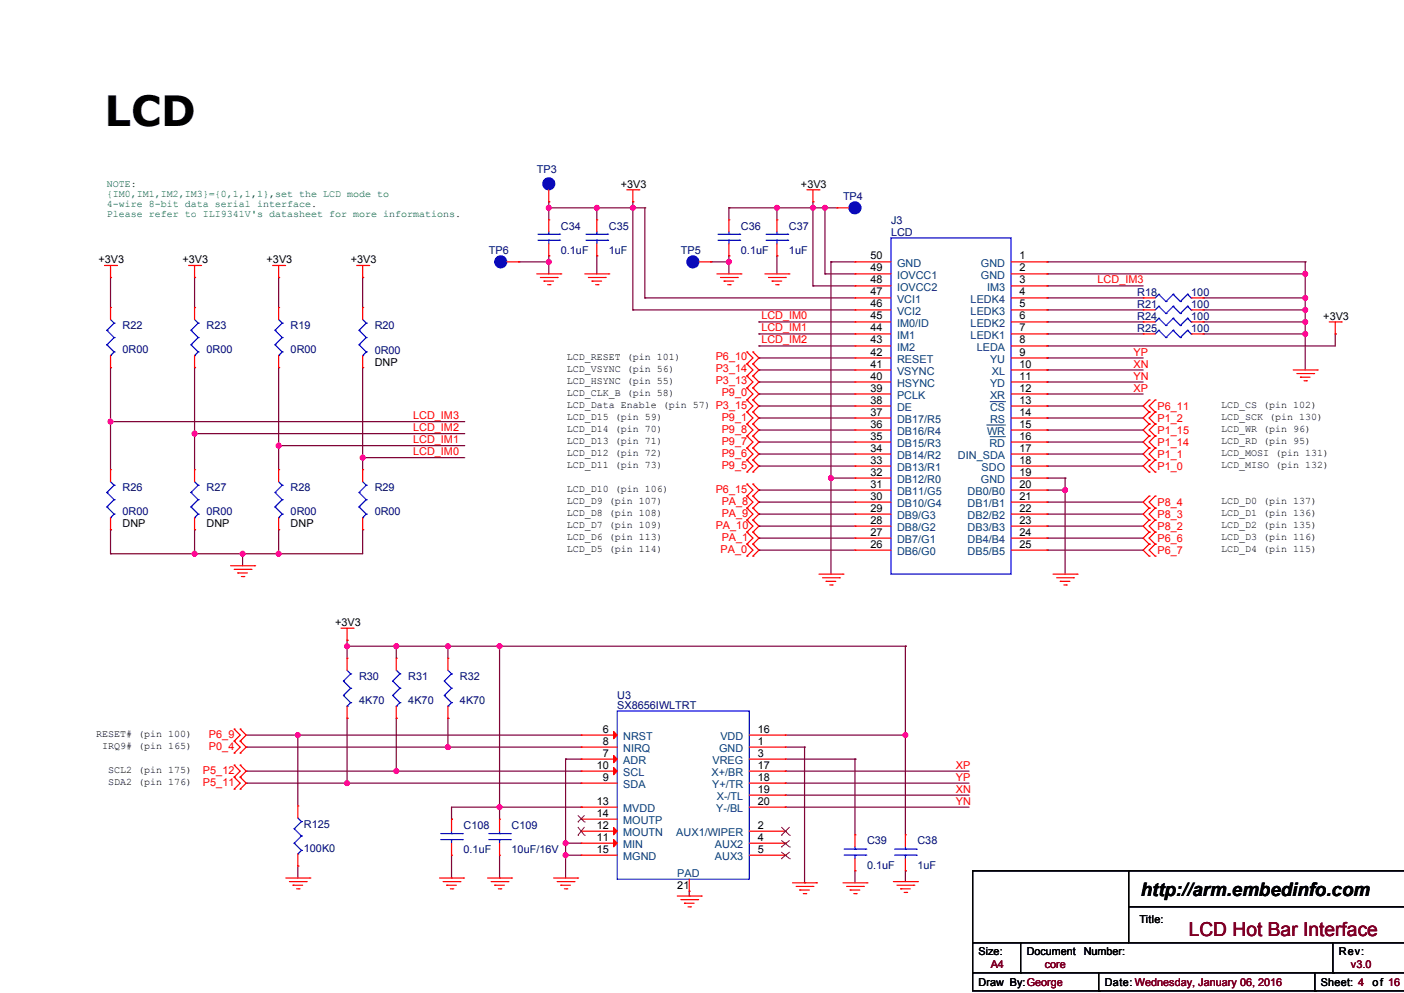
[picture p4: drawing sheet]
<svg xmlns="http://www.w3.org/2000/svg" width="297mm" height="210mm" viewBox="0 0 297 210" stroke-linecap="round" stroke-linejoin="round" font-family="sans-serif">
<g fill="none" stroke="#800040" stroke-width=".25">
<path d="M23.4 58.7h.1M23.4 58.7v6.3M41.2 58.7h.1M41.2 58.7v6.3M58.9 58.7h.1M58.9 58.7v6.3M76.7 58.7h.1M76.7 58.7v6.3M109.7 55.4h.1M109.7 55.4h6.4M116.1 44h.1M116.1 54.1h.1"/>
<path d="M116.1 42.7h.1M116.1 55.4h.1M116.1 44h20.3M116.1 42.7v3.8M116.1 54.1v3.8M126.2 54.1h.1M126.2 44h.1M126.2 44v2.5M126.2 54.1v3.8M133.9 44h.1M133.9 42.7h.1M133.9 42.7v22.8"/>
<path d="M136.4 44h.1M136.4 44v19M150.4 55.4h.1M150.4 55.4h3.8M154.2 44h.1M154.2 54.1h.1M154.2 55.4h.1M154.2 44h22.8M154.2 44v2.5M154.2 54.1v3.8M164.3 44h.1M164.3 54.1h.1"/>
<path d="M164.3 44v2.5M164.3 54.1v3.8M172 44h.1M172 42.7h.1M172 42.7v17.8M174.5 44h.1M174.5 57.9h.1M174.5 57.9h6.4M174.5 44v13.9M175.8 55.4h.1M175.8 55.4h5.1M175.8 55.4v66"/>
<path d="M221.5 55.4h.1M221.5 57.9h.1M221.5 55.4h54.6M221.5 57.9h54.6M276.1 55.4h.1M276.1 57.9h.1M276.1 55.4v22.8M23.4 77.7h.1M23.4 77.7v21.6M41.2 77.7h.1M41.2 77.7v21.6M58.9 77.7h.1"/>
<path d="M58.9 77.7v21.6M76.7 77.7h.1M76.7 77.7v21.6M133.9 65.5h.1M133.9 65.5h47M136.4 63h.1M136.4 63h44.5M160.5 75.7h.1M160.5 78.2h.1M160.5 68.1h.1M160.5 70.6h.1M160.5 73.2h.1"/>
<path d="M160.5 75.7h20.4M160.5 78.2h20.4M160.5 73.2h20.4M160.5 70.6h20.4M160.5 68.1h20.4M172 60.5h.1M172 60.5h8.9M221.5 78.2h.1M221.5 75.7h.1M221.5 73.2h.1M221.5 70.6h.1M221.5 68.1h.1"/>
<path d="M221.5 65.5h.1M221.5 63h.1M221.5 60.5h.1M221.5 75.7h20.3M221.5 78.2h20.3M221.5 70.6h20.3M221.5 68.1h20.3M221.5 65.5h20.3M221.5 63h20.3M221.5 60.5h20.3M254.5 63h.1M254.5 65.5h.1"/>
<path d="M254.5 68.1h.1M254.5 70.6h.1M254.5 70.6h21.6M254.5 68.1h21.6M254.5 65.5h21.6M254.5 63h21.6M276.1 63h.1M276.1 65.5h.1M276.1 68.1h.1M276.1 70.6h.1M282.5 70.6h.1M282.5 70.6v2.6h-61"/>
<path d="M23.4 89.2h.1M23.4 89.2h74.9M41.2 91.7h.1M41.2 91.7h57.1M58.9 94.2h.1M58.9 94.2h39.4M76.7 96.8h.1M76.7 96.8h21.6M160.5 80.8h.1M160.5 85.9h.1M160.5 93.5h.1M160.5 96h.1"/>
<path d="M160.5 98.6h.1M160.5 83.3h.1M160.5 88.4h.1M160.5 90.9h.1M160.5 80.8h20.4M160.5 85.9h20.4M160.5 93.5h20.4M160.5 96h20.4M160.5 98.6h20.4M160.5 83.3h20.4M160.5 90.9h20.4M160.5 88.4h20.4"/>
<path d="M221.5 83.3h.1M221.5 80.8h.1M221.5 93.5h.1M221.5 90.9h.1M221.5 85.9h.1M221.5 96h.1M221.5 88.4h.1M221.5 98.6h.1M221.5 80.8h20.3M221.5 85.9h20.3M221.5 93.5h20.3M221.5 96h20.3"/>
<path d="M221.5 98.6h20.3M221.5 83.3h20.3M221.5 90.9h20.3M221.5 88.4h20.3M23.4 112h.1M23.4 117.1h.1M23.4 112v5.1M41.2 112h.1M41.2 117.1h.1M41.2 112v5.1M51.3 117.1h.1M51.3 117.1v2.5"/>
<path d="M58.9 112h.1M58.9 117.1h.1M58.9 112v5.1M76.7 112h.1M76.7 112v5.1h-53.3M160.5 103.6h.1M160.5 106.2h.1M160.5 108.7h.1M160.5 111.3h.1M160.5 113.8h.1M160.5 116.3h.1M160.5 103.6h20.4"/>
<path d="M160.5 106.2h20.4M160.5 108.7h20.4M160.5 111.3h20.4M160.5 113.8h20.4M160.5 116.3h20.4M175.8 101.1h.1M175.8 101.1h5.1M221.5 116.3h.1M221.5 113.8h.1M221.5 111.3h.1M221.5 108.7h.1M221.5 106.2h.1"/>
<path d="M221.5 101.1h.1M221.5 103.6h.1M221.5 103.6h3.8M221.5 106.2h20.3M221.5 108.7h20.3M221.5 111.3h20.3M221.5 113.8h20.3M221.5 116.3h20.3M221.5 101.1h3.8M225.3 101.1h.1M225.3 103.6h.1M225.3 101.1v20.3"/>
<path d="M73.4 136.7h.1M73.4 135.4h.1M73.4 135.4v3.8M73.4 136.7h118.1M83.8 136.7h.1M83.8 136.7v2.5M94.8 136.7h.1M94.8 136.7v2.5M105.7 136.7h.1M105.7 136.7v36.5M191.5 136.7h.1M191.5 136.7v39.8"/>
<path d="M52.1 158h.1M52.1 155.5h70.8M52.1 158h70.8M63 155.5h.1M63 155.5v14.9M73.4 151.9h.1M73.4 151.9v13.7M83.8 151.9h.1M83.8 151.9v11.2M94.8 151.9h.1M94.8 158h.1M94.8 151.9v6.1"/>
<path d="M166.1 155.5h25.4M166.1 158h4.1M170.2 158h.1M170.2 158v28.7M191.5 155.5h.1M52.1 165.6h.1M52.1 163.1h.1M52.1 165.6h70.8M52.1 163.1h70.8M73.4 165.6h.1M83.8 163.1h.1M95.5 173.2h.1"/>
<path d="M105.7 170.7h.1M119.6 160.5h.1M119.6 178.3h.1M119.6 160.5h3.3M119.6 160.5v25.2M119.6 178.3h3.3M122.9 170.7h.1M122.9 170.7h-27.4v2.5M166.1 163.1h.1M166.1 165.6h.1M166.1 168.2h.1M166.1 170.7h.1"/>
<path d="M166.1 165.6h38.9M166.1 163.1h38.9M166.1 168.2h38.9M166.1 170.7h38.9M166.1 160.5h14.8M180.9 160.5h.1M180.9 160.5v16M63 183.1h.1M63 183.1v2.6M95.5 185.7h.1M95.5 180.9v4.8M105.7 185.7h.1"/>
<path d="M105.7 180.9v4.8M119.6 180.9h.1M119.6 180.9h3.3M145.8 189.5h.1M145.8 188.5v1M170.2 186.7h.1M180.9 184.2h.1M180.9 184.2v2.5M191.5 184.2h.1M191.5 184.2v2.2"/>
</g>
<g fill="#f0f" stroke="#f0f" stroke-width=".25">
<circle cx="76.7" cy="96.8" r=".5"/>
<circle cx="58.9" cy="117.1" r=".5"/>
<circle cx="73.4" cy="165.6" r=".5"/>
<circle cx="83.8" cy="163.1" r=".5"/>
<circle cx="83.8" cy="136.7" r=".5"/>
<circle cx="73.4" cy="136.7" r=".5"/>
<circle cx="276.1" cy="57.9" r=".5"/>
<circle cx="276.1" cy="63" r=".5"/>
<circle cx="276.1" cy="65.5" r=".5"/>
<circle cx="276.1" cy="68.1" r=".5"/>
<circle cx="276.1" cy="70.6" r=".5"/>
<circle cx="133.9" cy="43.9" r=".5"/>
<circle cx="174.5" cy="43.9" r=".5"/>
<circle cx="172" cy="43.9" r=".5"/>
<circle cx="164.3" cy="43.9" r=".5"/>
<circle cx="126.2" cy="43.9" r=".5"/>
<circle cx="225.3" cy="103.6" r=".5"/>
<circle cx="175.8" cy="101.1" r=".5"/>
<circle cx="154.2" cy="55.4" r=".5"/>
<circle cx="116.1" cy="43.9" r=".5"/>
<circle cx="116.1" cy="55.4" r=".5"/>
<circle cx="41.2" cy="117.1" r=".5"/>
<circle cx="58.9" cy="94.2" r=".5"/>
<circle cx="41.2" cy="91.7" r=".5"/>
<circle cx="23.4" cy="89.2" r=".5"/>
<circle cx="51.3" cy="117.1" r=".5"/>
<circle cx="94.7" cy="158" r=".5"/>
<circle cx="119.6" cy="178.3" r=".5"/>
<circle cx="119.6" cy="180.9" r=".5"/>
<circle cx="94.7" cy="136.7" r=".5"/>
<circle cx="191.5" cy="155.5" r=".5"/>
<circle cx="63" cy="155.5" r=".5"/>
<circle cx="105.7" cy="170.7" r=".5"/>
<circle cx="105.7" cy="136.7" r=".5"/>
</g>
<g fill="none" stroke="#f00" stroke-width=".25">
<path d="M22.1 56.1h2.5M23.4 58.7h.1M23.4 56.1v2.6M24.6 56.1h.1M39.9 56.1h2.5M41.2 58.7h.1M41.2 56.1v2.6M42.4 56.1h.1M57.7 56.1h2.5M58.9 58.7h.1M58.9 56.1v2.6M60.2 56.1h.1"/>
<path d="M75.4 56.1h2.6M76.7 58.7h.1M76.7 56.1v2.6M78 56.1h.1M107.2 55.4h2.5M109.7 55.4h.1M113.5 57.9h5.1M114.3 58.7h3.6M115.1 59.4h.1M115.1 59.4h2M116.1 46.5h.1M116.1 54.1h.1"/>
<path d="M116.1 42.7h.1M116.1 40.1v2.6M116.1 46.5v2.5M116.1 51.6v2.5M117.9 58.7h.1M118.6 57.9h.1M123.7 57.9h5.1M124.5 58.7h3.5M125.2 59.4h.1M125.2 59.4h2.1M126.2 46.5h.1M126.2 54.1h.1"/>
<path d="M126.2 46.5v2.5M126.2 51.6v2.5M128 58.7h.1M128.8 57.9h.1M132.6 40.1h2.5M133.9 42.7h.1M133.9 40.1v2.6M135.1 40.1h.1M147.8 55.4h2.6M150.4 55.4h.1M151.6 57.9h5.1M152.4 58.7h3.6"/>
<path d="M153.2 59.4h.1M153.2 59.4h2M154.2 46.5h.1M154.2 54.1h.1M154.2 46.5v2.5M154.2 51.6v2.5M156 58.7h.1M156.7 57.9h.1M161.8 57.9h5.1M162.6 58.7h3.5M163.3 59.4h.1M163.3 59.4h2.1"/>
<path d="M164.3 46.5h.1M164.3 54.1h.1M164.3 46.5v2.5M164.3 51.6v2.5M166.1 58.7h.1M166.9 57.9h.1M170.7 40.1h2.5M172 42.7h.1M172 40.1v2.6M173.2 40.1h.1M177 44h.1M177 44h2.6"/>
<path d="M180.9 55.4h.1M180.9 57.9h.1M180.9 57.9h7.6M180.9 55.4h7.6M213.9 57.9h7.6M213.9 55.4h7.6M221.5 55.4h.1M221.5 57.9h.1M23.4 65h.1M23.4 77.7h.1M23.4 65v2.6M23.4 75.2v2.5"/>
<path d="M41.2 65h.1M41.2 77.7h.1M41.2 65v2.6M41.2 75.2v2.5M58.9 65h.1M58.9 77.7h.1M58.9 65v2.6M58.9 75.2v2.5M76.7 65h.1M76.7 77.7h.1M76.7 65v2.6M76.7 75.2v2.5"/>
<path d="M115.8 60.2h.5M116.3 60.2h.1M126 60.2h.5M126.5 60.2h.1M153.9 60.2h.5M154.4 60.2h.1M158 74.4h.1M158 77h.1M158 79.5h.1M158 74.4l1.3 1.3-1.3 1.3M158 77l1.3 1.2-1.3 1.3M158 79.5l1.3 1.3-1.3 1.3"/>
<path d="M159.3 77h.1M159.3 74.4h.1M159.3 79.5h.1M159.3 74.4l1.2 1.3-1.2 1.3M159.3 77l1.2 1.2-1.2 1.3M159.3 79.5l1.2 1.3-1.2 1.3M164.1 60.2h.5M164.6 60.2h.1M180.9 60.5h.1M180.9 63h.1M180.9 65.5h.1M180.9 68.1h.1"/>
<path d="M180.9 70.6h.1M180.9 73.2h.1M180.9 75.7h.1M180.9 78.2h.1M180.9 78.2h7.6M180.9 68.1h7.6M180.9 65.5h7.6M180.9 70.6h7.6M180.9 60.5h7.6M180.9 63h7.6M180.9 73.2h7.6M180.9 75.7h7.6"/>
<path d="M213.9 78.2h7.6M213.9 68.1h7.6M213.9 65.5h7.6M213.9 70.6h7.6M213.9 60.5h7.6M213.9 63h7.6M213.9 73.2h7.6M213.9 75.7h7.6M221.5 60.5h.1M221.5 63h.1M221.5 65.5h.1M221.5 68.1h.1"/>
<path d="M221.5 70.6h.1M221.5 73.2h.1M221.5 75.7h.1M221.5 78.2h.1M241.8 65.5h.1M241.8 70.6h.1M241.8 63h.1M241.8 68.1h.1M241.8 68.1h2.6M241.8 65.5h2.6M241.8 70.6h2.6M241.8 63h2.6"/>
<path d="M252 68.1h2.5M252 65.5h2.5M252 70.6h2.5M252 63h2.5M254.5 65.5h.1M254.5 70.6h.1M254.5 63h.1M254.5 68.1h.1M273.6 78.2h5M274.3 79h3.6M275.1 79.8h.1M275.1 79.8h2"/>
<path d="M277.9 79h.1M278.6 78.2h.1M281.2 68.1h2.5M282.5 70.6h.1M282.5 68.1v2.5M283.7 68.1h.1M23.4 99.3h.1M23.4 99.3v2.6M41.2 99.3h.1M41.2 99.3v2.6M58.9 99.3h.1M58.9 99.3v2.6"/>
<path d="M76.7 99.3h.1M76.7 99.3v2.6M158 82.1h.1M158 84.6h.1M158 87.1h.1M158 97.3h.1M158 99.8h.1M158 94.8h.1M158 92.2h.1M158 89.7h.1M158 84.6l1.3 1.3-1.3 1.2M158 97.3l1.3 1.3-1.3 1.2"/>
<path d="M158 94.8l1.3 1.2-1.3 1.3M158 92.2l1.3 1.3-1.3 1.3M158 89.7l1.3 1.2-1.3 1.3M158 87.1l1.3 1.3-1.3 1.3M158 82.1l1.3 1.2-1.3 1.3M159.3 82.1h.1M159.3 87.1h.1M159.3 84.6h.1M159.3 99.8h.1M159.3 97.3h.1M159.3 94.8h.1M159.3 92.2h.1"/>
<path d="M159.3 89.7h.1M159.3 84.6l1.2 1.3-1.2 1.2M159.3 97.3l1.2 1.3-1.2 1.2M159.3 94.8l1.2 1.2-1.2 1.3M159.3 92.2l1.2 1.3-1.2 1.3M159.3 89.7l1.2 1.2-1.2 1.3M159.3 87.1l1.2 1.3-1.2 1.3M159.3 82.1l1.2 1.2-1.2 1.3M180.9 80.8h.1M180.9 83.3h.1M180.9 85.9h.1M180.9 88.4h.1"/>
<path d="M180.9 90.9h.1M180.9 93.5h.1M180.9 96h.1M180.9 98.6h.1M180.9 80.8h7.6M180.9 83.3h7.6M180.9 85.9h7.6M180.9 88.4h7.6M180.9 90.9h7.6M180.9 93.5h7.6M180.9 96h7.6M180.9 98.6h7.6"/>
<path d="M213.9 80.8h7.6M213.9 83.3h7.6M213.9 85.9h7.6M213.9 88.4h7.6M213.9 90.9h7.6M213.9 93.5h7.6M213.9 96h7.6M213.9 98.6h7.6M221.5 80.8h.1M221.5 83.3h.1M221.5 85.9h.1M221.5 88.4h.1"/>
<path d="M221.5 90.9h.1M221.5 93.5h.1M221.5 96h.1M221.5 98.6h.1M243.1 92.2h.1M243.1 94.8h.1M243.1 89.7h.1M243.1 84.6h.1M243.1 87.1h.1M243.1 97.3h.1M243.1 99.8h.1M243.1 92.2l-1.3 1.3 1.3 1.3"/>
<path d="M243.1 89.7l-1.3 1.2 1.3 1.3M243.1 84.6l-1.3 1.3 1.3 1.2M243.1 94.8l-1.3 1.2 1.3 1.3M243.1 97.3l-1.3 1.3 1.3 1.2M243.1 87.1l-1.3 1.3 1.3 1.3M244.4 94.8h.1M244.4 92.2h.1M244.4 89.7h.1M244.4 87.1h.1M244.4 84.6h.1M244.4 97.3h.1M244.4 99.8h.1"/>
<path d="M244.4 92.2l-1.3 1.3 1.3 1.3M244.4 89.7l-1.3 1.2 1.3 1.3M244.4 84.6l-1.3 1.3 1.3 1.2M244.4 94.8l-1.3 1.2 1.3 1.3M244.4 97.3l-1.3 1.3 1.3 1.2M244.4 87.1l-1.3 1.3 1.3 1.3M275.9 80.5h.5M276.4 80.5h.1M23.4 112h.1M23.4 109.5v2.5M41.2 112h.1M41.2 109.5v2.5"/>
<path d="M48.8 119.6h5.1M53.9 119.6h.1M58.9 112h.1M58.9 109.5v2.5M76.7 112h.1M76.7 109.5v2.5M158 115.1h.1M158 117.6h.1M158 112.5h.1M158 110h.1M158 107.5h.1M158 104.9h.1"/>
<path d="M158 102.4h.1M158 115.1l1.3 1.2-1.3 1.3M158 112.5l1.3 1.3-1.3 1.3M158 110l1.3 1.3-1.3 1.2M158 107.5l1.3 1.2-1.3 1.3M158 104.9l1.3 1.3-1.3 1.3M158 102.4l1.3 1.2-1.3 1.3M159.3 117.6h.1M159.3 115.1h.1M159.3 112.5h.1M159.3 110h.1M159.3 107.5h.1"/>
<path d="M159.3 104.9h.1M159.3 102.4h.1M159.3 115.1l1.2 1.2-1.2 1.3M159.3 112.5l1.2 1.3-1.2 1.3M159.3 110l1.2 1.3-1.2 1.2M159.3 107.5l1.2 1.2-1.2 1.3M159.3 104.9l1.2 1.3-1.2 1.3M159.3 102.4l1.2 1.2-1.2 1.3M180.9 101.1h.1M180.9 103.6h.1M180.9 106.2h.1M180.9 108.7h.1"/>
<path d="M180.9 111.3h.1M180.9 113.8h.1M180.9 116.3h.1M180.9 101.1h7.6M180.9 103.6h7.6M180.9 106.2h7.6M180.9 108.7h7.6M180.9 111.3h7.6M180.9 113.8h7.6M180.9 116.3h7.6M213.9 101.1h7.6M213.9 103.6h7.6"/>
<path d="M213.9 106.2h7.6M213.9 108.7h7.6M213.9 111.3h7.6M213.9 113.8h7.6M213.9 116.3h7.6M221.5 101.1h.1M221.5 103.6h.1M221.5 106.2h.1M221.5 108.7h.1M221.5 111.3h.1M221.5 113.8h.1M221.5 116.3h.1"/>
<path d="M243.1 104.9h.1M243.1 107.5h.1M243.1 110h.1M243.1 112.5h.1M243.1 115.1h.1M243.1 117.6h.1M243.1 104.9l-1.3 1.3 1.3 1.3M243.1 107.5l-1.3 1.2 1.3 1.3M243.1 110l-1.3 1.3 1.3 1.2M243.1 112.5l-1.3 1.3 1.3 1.3M243.1 115.1l-1.3 1.2 1.3 1.3M244.4 107.5h.1"/>
<path d="M244.4 104.9h.1M244.4 110h.1M244.4 112.5h.1M244.4 115.1h.1M244.4 117.6h.1M244.4 104.9l-1.3 1.3 1.3 1.3M244.4 107.5l-1.3 1.2 1.3 1.3M244.4 110l-1.3 1.3 1.3 1.2M244.4 112.5l-1.3 1.3 1.3 1.3M244.4 115.1l-1.3 1.2 1.3 1.3M49.5 120.4h3.6M50.3 121.2h.1"/>
<path d="M50.3 121.2h2M51.1 121.9h.5M51.6 121.9h.1M53.1 120.4h.1M72.1 132.9h2.6M73.4 135.4h.1M73.4 139.2h.1M73.4 132.9v2.5M73.4 139.2v2.5M74.7 132.9h.1M83.8 139.2h.1M83.8 139.2v2.5"/>
<path d="M94.8 139.2h.1M94.8 139.2v2.5M173.2 121.4h5.1M174 122.2h3.6M174.8 122.9h.1M174.8 122.9h2M175.5 123.7h.5M176 123.7h.1M177.6 122.2h.1M178.3 121.4h.1M222.8 121.4h5M223.5 122.2h3.6"/>
<path d="M224.3 122.9h.1M224.3 122.9h2M225.1 123.7h.5M225.6 123.7h.1M227.1 122.2h.1M227.8 121.4h.1M49.5 156.7h.1M49.5 159.3h.1M49.5 154.2h.1M49.5 156.7l1.3 1.3-1.3 1.3M49.5 154.2l1.3 1.3-1.3 1.2M50.8 159.3h.1"/>
<path d="M50.8 156.7h.1M50.8 154.2h.1M50.8 156.7l1.3 1.3-1.3 1.3M50.8 154.2l1.3 1.3-1.3 1.2M73.4 151.9h.1M73.4 149.4v2.5M83.8 151.9h.1M83.8 149.4v2.5M94.8 151.9h.1M94.8 149.4v2.5M122.9 155.5h.1M122.9 158h.1"/>
<path d="M122.9 155.5h7.7M122.9 158h7.7M158.5 155.5h7.6M158.5 158h7.6M166.1 155.5h.1M166.1 158h.1M49.5 161.8h.1M49.5 164.3h.1M49.5 166.9h.1M49.5 161.8l1.3 1.3-1.3 1.2M49.5 164.3l1.3 1.3-1.3 1.3M50.8 164.3h.1"/>
<path d="M50.8 161.8h.1M50.8 166.9h.1M50.8 161.8l1.3 1.3-1.3 1.2M50.8 164.3l1.3 1.3-1.3 1.3M63 170.4h.1M63 170.4v2.6M95.5 173.2h.1M95.5 173.2v2.6M95.5 178.3v2.6M105.7 173.2h.1M105.7 173.2v2.6M105.7 178.3v2.6"/>
<path d="M122.9 160.5h.1M122.9 163.1h.1M122.9 165.6h.1M122.9 170.7h.1M122.9 173.2h.1M122.9 175.8h.1M122.9 178.3h.1M122.9 160.5h7.7M122.9 163.1h7.7M122.9 165.6h7.7M122.9 170.7h7.7M122.9 173.2h7.7"/>
<path d="M122.9 175.8h7.7M122.9 178.3h7.7M158.5 160.5h7.6M158.5 163.1h7.6M158.5 165.6h7.6M158.5 170.7h7.6M158.5 175.8h7.6M158.5 178.3h7.6M158.5 168.2h7.6M166.1 160.5h.1M166.1 163.1h.1M166.1 165.6h.1"/>
<path d="M166.1 168.2h.1M166.1 170.7h.1M166.1 175.8h.1M166.1 178.3h.1M180.9 176.5h.1M180.9 176.5v2.6M191.5 176.5h.1M191.5 176.5v2.6M60.5 185.7h5M61.2 186.4h3.6M62 187.2h.1M62 187.2h2"/>
<path d="M62.7 188h.6M63 183.1h.1M63 180.6v2.5M63.3 188h.1M64.8 186.4h.1M65.5 185.7h.1M93 185.7h5.1M93.7 186.4h3.6M94.5 187.2h.1M94.5 187.2h2M95.3 188h.5M95.5 180.9h.1"/>
<path d="M95.8 188h.1M97.3 186.4h.1M98.1 185.7h.1M103.1 185.7h5.1M103.9 186.4h3.6M104.7 187.2h.1M104.7 187.2h2M105.4 188h.5M105.7 180.9h.1M105.9 188h.1M107.5 186.4h.1M108.2 185.7h.1"/>
<path d="M117.1 185.7h5.1M117.9 186.4h3.5M118.6 187.2h.1M118.6 187.2h2.1M119.4 188h.5M119.9 188h.1M121.4 186.4h.1M122.2 185.7h.1M122.9 180.9h.1M122.9 180.9h7.7M143.3 189.5h5M144 190.3h3.6"/>
<path d="M144.8 191h.1M144.8 191h2M145.6 191.8h.5M145.8 188.5h.1M145.8 185.9v2.6M146.1 191.8h.1M147.6 190.3h.1M148.3 189.5h.1M158.5 180.9h7.6M166.1 180.9h.1M167.7 186.7h5M168.4 187.5h3.6"/>
<path d="M169.2 188.2h.1M169.2 188.2h2M169.9 189h.5M170.4 189h.1M172 187.5h.1M172.7 186.7h.1M178.3 186.7h5.1M179.1 187.5h3.5M179.8 188.2h.1M179.8 188.2h2.1M180.6 189h.5M180.9 184.2h.1"/>
<path d="M180.9 181.6v2.6M181.1 189h.1M182.6 187.5h.1M183.4 186.7h.1M189 186.4h5.1M189.7 187.2h3.6M190.5 188h.1M190.5 188h2M191.3 188.7h.5M191.5 184.2h.1M191.5 181.6v2.6M191.8 188.7h.1"/>
<path d="M193.3 187.2h.1M194.1 186.4h.1"/>
</g>
<g fill="none" stroke="#000" stroke-width=".25">
<path d="M205.8 199.4h91.2M215.9 199.4v6.4M238.8 184.2h.1M238.8 184.2v15.2M238.8 191.8h58.2M282 199.4v6.4M297 184.2h-91.2v25.4h91.2M205.8 205.8h.1M205.8 205.8h91.2M215.9 205.8h.1M232.4 209.6h.1M232.4 205.8v3.8"/>
<path d="M278.1 209.6h.1M278.1 205.8v3.8M282 205.8h.1"/>
</g>
<g fill="none" stroke="#00f" stroke-width=".25">
<path d="M113.8 50.8h4.6M113.8 49.5h4.6M116.1 49.5h.1M116.1 50.8h.1M116.1 49v.5M116.1 50.8v.8M118.4 50.8h.1M118.4 49.5h.1M124 50.8h4.5M124 49.5h4.5M126.2 49.5h.1M126.2 50.8h.1"/>
<path d="M126.2 49v.5M126.2 50.8v.8M128.5 50.8h.1M128.5 49.5h.1M151.9 50.8h4.6M151.9 49.5h4.6M154.2 49.5h.1M154.2 50.8h.1M154.2 49v.5M154.2 50.8v.8M156.5 50.8h.1M156.5 49.5h.1"/>
<path d="M162.1 50.8h4.5M162.1 49.5h4.5M164.3 49.5h.1M164.3 50.8h.1M164.3 49v.5M164.3 50.8v.8M166.6 50.8h.1M166.6 49.5h.1M188.5 50.3h25.4v71.1h-25.4zM22.6 69.9h.1M22.6 72.9h.1M22.6 69.9l1.5 1.5"/>
<path d="M22.6 72.9l1.5 1.5M23.4 75.2h.1M23.4 67.6l.7 .7M24.1 68.3h.1M24.1 71.4h.1M24.1 74.4h.1M24.1 68.3l-1.5 1.6M24.1 71.4l-1.5 1.5M24.1 74.4l-.7 .8M40.4 69.9h.1M40.4 72.9h.1M40.4 69.9l1.5 1.5"/>
<path d="M40.4 72.9l1.5 1.5M41.2 75.2h.1M41.2 67.6l.7 .7M41.9 68.3h.1M41.9 71.4h.1M41.9 74.4h.1M41.9 68.3l-1.5 1.6M41.9 71.4l-1.5 1.5M41.9 74.4l-.7 .8M58.2 69.9h.1M58.2 72.9h.1M58.2 69.9l1.5 1.5"/>
<path d="M58.2 72.9l1.5 1.5M58.9 75.2h.1M58.9 67.6l.8 .7M59.7 68.3h.1M59.7 71.4h.1M59.7 74.4h.1M59.7 68.3l-1.5 1.6M59.7 71.4l-1.5 1.5M59.7 74.4l-.8 .8M76 69.9h.1M76 72.9h.1M76 69.9l1.5 1.5"/>
<path d="M76 72.9l1.5 1.5M76.7 75.2h.1M76.7 67.6l.8 .7M77.5 68.3h.1M77.5 71.4h.1M77.5 74.4h.1M77.5 68.3l-1.5 1.6M77.5 71.4l-1.5 1.5M77.5 74.4l-.8 .8M245.1 64.8h.1M245.1 69.9h.1M245.1 62.2h.1"/>
<path d="M245.1 67.3h.1M245.1 64.8l-.7 .7M245.1 64.8l1.5 1.5M245.1 69.9l-.7 .7M245.1 69.9l1.5 1.5M245.1 62.2l-.7 .8M245.1 62.2l1.5 1.6M245.1 67.3l-.7 .8M245.1 67.3l1.5 1.5M246.6 66.3h.1M246.6 71.4h.1M246.6 63.8h.1"/>
<path d="M246.6 68.8h.1M248.2 64.8h.1M248.2 69.9h.1M248.2 62.2h.1M248.2 67.3h.1M248.2 64.8l-1.6 1.5M248.2 64.8l1.5 1.5M248.2 69.9l-1.6 1.5M248.2 69.9l1.5 1.5M248.2 62.2l-1.6 1.6M248.2 62.2l1.5 1.6M248.2 67.3l-1.6 1.5"/>
<path d="M248.2 67.3l1.5 1.5M249.7 66.3h.1M249.7 71.4h.1M249.7 63.8h.1M249.7 68.8h.1M251.2 64.8h.1M251.2 69.9h.1M251.2 62.2h.1M251.2 67.3h.1M251.2 64.8l-1.5 1.5M251.2 64.8l.8 .7M251.2 69.9l-1.5 1.5"/>
<path d="M251.2 69.9l.8 .7M251.2 62.2l-1.5 1.6M251.2 62.2l.8 .8M251.2 67.3l-1.5 1.5M251.2 67.3l.8 .8M252 65.5h.1M252 70.6h.1M252 63h.1M252 68.1h.1M22.6 104.2h.1M22.6 107.2h.1M22.6 104.2l1.5 1.5"/>
<path d="M22.6 107.2l1.5 1.5M23.4 109.5h.1M23.4 101.9l.7 .7M24.1 102.6h.1M24.1 105.7h.1M24.1 108.7h.1M24.1 102.6l-1.5 1.6M24.1 105.7l-1.5 1.5M24.1 108.7l-.7 .8M40.4 104.2h.1M40.4 107.2h.1M40.4 104.2l1.5 1.5"/>
<path d="M40.4 107.2l1.5 1.5M41.2 109.5h.1M41.2 101.9l.7 .7M41.9 102.6h.1M41.9 105.7h.1M41.9 108.7h.1M41.9 102.6l-1.5 1.6M41.9 105.7l-1.5 1.5M41.9 108.7l-.7 .8M58.2 104.2h.1M58.2 107.2h.1M58.2 104.2l1.5 1.5"/>
<path d="M58.2 107.2l1.5 1.5M58.9 109.5h.1M58.9 101.9l.8 .7M59.7 102.6h.1M59.7 105.7h.1M59.7 108.7h.1M59.7 102.6l-1.5 1.6M59.7 105.7l-1.5 1.5M59.7 108.7l-.8 .8M76 104.2h.1M76 107.2h.1M76 104.2l1.5 1.5"/>
<path d="M76 107.2l1.5 1.5M76.7 109.5h.1M76.7 101.9l.8 .7M77.5 102.6h.1M77.5 105.7h.1M77.5 108.7h.1M77.5 102.6l-1.5 1.6M77.5 105.7l-1.5 1.5M77.5 108.7l-.8 .8M72.7 144h.1M72.7 147.1h.1M72.7 144l1.5 1.6"/>
<path d="M72.7 147.1l1.5 1.5M73.4 149.4h.1M73.4 141.7l.8 .8M74.2 142.5h.1M74.2 145.6h.1M74.2 148.6h.1M74.2 142.5l-1.5 1.5M74.2 145.6l-1.5 1.5M74.2 148.6l-.8 .8M83.1 144h.1M83.1 147.1h.1M83.1 144l1.5 1.6"/>
<path d="M83.1 147.1l1.5 1.5M83.8 149.4h.1M83.8 141.7l.8 .8M84.6 142.5h.1M84.6 145.6h.1M84.6 148.6h.1M84.6 142.5l-1.5 1.5M84.6 145.6l-1.5 1.5M84.6 148.6l-.8 .8M94 144h.1M94 147.1h.1M94 144l1.5 1.6"/>
<path d="M94 147.1l1.5 1.5M94.8 149.4h.1M94.8 141.7l.7 .8M95.5 142.5h.1M95.5 145.6h.1M95.5 148.6h.1M95.5 142.5l-1.5 1.5M95.5 145.6l-1.5 1.5M95.5 148.6l-.7 .8M130.6 150.4h27.9v35.5h-27.9zM62.2 175.3h.1M62.2 178.3h.1"/>
<path d="M62.2 175.3l1.6 1.5M62.2 178.3l1.6 1.5M63 173l.8 .7M63.8 173.7h.1M63.8 176.8h.1M63.8 179.8h.1M63.8 173.7l-1.6 1.6M63.8 176.8l-1.6 1.5M63.8 179.8l-.8 .8M93.2 177.6h4.6M93.2 176.3h4.6M95.5 176.3h.1"/>
<path d="M95.5 177.6h.1M95.5 175.8v.5M95.5 177.6v.7M97.8 177.6h.1M97.8 176.3h.1M103.4 177.6h4.6M103.4 176.3h4.6M105.7 176.3h.1M105.7 177.6h.1M105.7 175.8v.5M105.7 177.6v.7M108 177.6h.1"/>
<path d="M108 176.3h.1M178.6 179.6h4.5M180.9 179.6h.1M180.9 179.1v.5M183.1 179.6h.1M189.2 179.6h4.6M191.5 179.6h.1M191.5 179.1v.5M193.8 179.6h.1M63 180.6h.1M178.6 180.9h4.5M180.9 180.9h.1"/>
<path d="M180.9 180.9v.7M183.1 180.9h.1M189.2 180.9h4.6M191.5 180.9h.1M191.5 180.9v.7M193.8 180.9h.1"/>
</g>
<g fill="#00f" stroke="#00f" stroke-width=".25">
<circle cx="146.6" cy="55.4" r="1.26"/>
<circle cx="180.9" cy="43.9" r="1.26"/>
<circle cx="116.1" cy="38.9" r="1.26"/>
<circle cx="105.9" cy="55.4" r="1.26"/>
</g>
<path d="M208.7 89.9h3.8M209.4 84.9h3.1M209.4 92.3h3.1M212.5 84.9h.1M212.5 89.9h.1M212.5 92.3h.1" fill="none" stroke="#004080" stroke-width=".21"/>
<g fill="#f00" stroke="#f00" stroke-width=".25">
<path d="M129.8 154.7l.8 .8-.8 .7z"/>
<path d="M129.8 159.8l.8 .7-.8 .8z"/>
<path d="M129.8 162.3l.8 .8-.8 .7z"/>
<path d="M129.8 175l.8 .8-.8 .7z"/>
<path d="M129.8 177.6l.8 .7-.8 .8z"/>
</g>
<g fill="none" stroke="#804000" stroke-width=".21">
<path d="M122.2 173.8h.1M122.2 176.7h.1M122.2 172.4l1.4 1.4M122.2 174.9l1.4 1.8M123.6 173.8h.1M123.6 176.7h.1M123.6 172.4l-1.4 1.4M123.6 174.9l-1.4 1.8M165.3 176.7h.1M165.3 179.1h.1M165.3 174.9l1.7 1.8M165.3 177.7l1.7 1.4"/>
<path d="M167 176.7h.1M167 179.1h.1M167 174.9l-1.7 1.8M167 177.7l-1.7 1.4M165.3 181.6h.1M165.3 180.2l1.7 1.4M167 181.6h.1M167 180.2l-1.7 1.4"/>
</g>
<text font-size="8.8" x="22.1" y="26.6">LCD</text>
<text font-size="4.1" fill="#800000" x="251.5" y="198">LCD Hot Bar Interface</text>
<text font-size="3.9" x="241.3" y="189.5">http://arm.embedinfo.com</text>
<g font-size="2.3" fill="#000080">
<text x="113.6" y="36.6">TP3</text>
<text x="178.3" y="42.2">TP4</text>
<text x="188.5" y="47.3">J3</text>
<text x="103.4" y="53.6">TP6</text>
<text x="118.6" y="48.5">C34</text>
<text x="118.6" y="53.6">0.1uF</text>
<text x="128.8" y="48.5">C35</text>
<text x="128.8" y="53.6">1uF</text>
<text x="144" y="53.6">TP5</text>
<text x="156.7" y="48.5">C36</text>
<text x="156.7" y="53.6">0.1uF</text>
<text x="166.9" y="48.5">C37</text>
<text x="166.9" y="53.6">1uF</text>
<text x="188.5" y="49.8">LCD</text>
<text x="240.6" y="65.1">R21</text>
<text x="240.6" y="62.5">R18</text>
<text x="252" y="65.1">100</text>
<text x="252" y="62.5">100</text>
<text x="25.9" y="69.6">R22</text>
<text x="43.7" y="69.6">R23</text>
<text x="61.5" y="69.6">R19</text>
<text x="79.3" y="69.6">R20</text>
<text x="240.6" y="70.1">R25</text>
<text x="240.6" y="67.6">R24</text>
<text x="252" y="70.1">100</text>
<text x="252" y="67.6">100</text>
<text x="25.9" y="74.7">0R00</text>
<text x="43.7" y="74.7">0R00</text>
<text x="61.5" y="74.7">0R00</text>
<text x="79.3" y="75">0R00</text>
<text x="25.9" y="103.9">R26</text>
<text x="43.7" y="103.9">R27</text>
<text x="61.5" y="103.9">R28</text>
<text x="79.3" y="103.9">R29</text>
<text x="25.9" y="109">0R00</text>
<text x="43.7" y="109">0R00</text>
<text x="61.5" y="109">0R00</text>
<text x="79.3" y="109">0R00</text>
<text x="76" y="143.8">R30</text>
<text x="86.4" y="143.8">R31</text>
<text x="97.3" y="143.8">R32</text>
<text x="76" y="148.9">4K70</text>
<text x="86.4" y="148.9">4K70</text>
<text x="97.3" y="148.9">4K70</text>
<text x="130.6" y="147.9">U3</text>
<text x="130.6" y="149.9">SX8656IWLTRT</text>
<text x="64.3" y="175">R125</text>
<text x="98.1" y="175.3">C108</text>
<text x="108.2" y="175.3">C109</text>
<text x="183.4" y="178.6">C39</text>
<text x="194.1" y="178.6">C38</text>
<text x="64.3" y="180.1">100K0</text>
<text x="98.1" y="180.4">0.1uF</text>
<text x="108.2" y="180.4">10uF/16V</text>
<text x="183.4" y="183.7">0.1uF</text>
<text x="194.1" y="183.7">1uF</text>
</g>
<g font-size="2.3">
<text x="131.3" y="39.7">+3V3</text>
<text x="169.4" y="39.7">+3V3</text>
<text x="20.8" y="55.7">+3V3</text>
<text x="38.6" y="55.7">+3V3</text>
<text x="56.4" y="55.7">+3V3</text>
<text x="74.2" y="55.7">+3V3</text>
<text x="184.1" y="54.9">50</text>
<text x="184.1" y="57.4">49</text>
<text x="184.1" y="59.9">48</text>
<text x="215.7" y="54.9">1</text>
<text x="215.7" y="57.4">2</text>
<text x="215.7" y="59.9">3</text>
<text x="184.1" y="62.5">47</text>
<text x="184.1" y="65">46</text>
<text x="215.7" y="62.5">4</text>
<text x="215.7" y="65">5</text>
<text x="184.1" y="67.6">45</text>
<text x="184.1" y="70.1">44</text>
<text x="215.7" y="67.6">6</text>
<text x="215.7" y="70.1">7</text>
<text x="279.9" y="67.6">+3V3</text>
<text x="79.3" y="77.5">DNP</text>
<text x="184.1" y="72.6">43</text>
<text x="184.1" y="75.2">42</text>
<text x="184.1" y="77.7">41</text>
<text x="215.7" y="72.6">8</text>
<text x="215.7" y="75.2">9</text>
<text x="215.7" y="77.7">10</text>
<text x="184.1" y="80.3">40</text>
<text x="184.1" y="82.8">39</text>
<text x="215.7" y="80.3">11</text>
<text x="215.7" y="82.8">12</text>
<text x="184.1" y="85.3">38</text>
<text x="184.1" y="87.9">37</text>
<text x="215.7" y="85.3">13</text>
<text x="215.7" y="87.9">14</text>
<text x="184.1" y="90.4">36</text>
<text x="184.1" y="93">35</text>
<text x="184.1" y="95.5">34</text>
<text x="215.7" y="90.4">15</text>
<text x="215.7" y="93">16</text>
<text x="215.7" y="95.5">17</text>
<text x="184.1" y="98">33</text>
<text x="184.1" y="100.6">32</text>
<text x="215.7" y="98">18</text>
<text x="215.7" y="100.6">19</text>
<text x="184.1" y="103.1">31</text>
<text x="184.1" y="105.7">30</text>
<text x="215.7" y="103.1">20</text>
<text x="215.7" y="105.7">21</text>
<text x="25.9" y="111.5">DNP</text>
<text x="43.7" y="111.5">DNP</text>
<text x="61.5" y="111.5">DNP</text>
<text x="184.1" y="108.2">29</text>
<text x="184.1" y="110.7">28</text>
<text x="184.1" y="113.3">27</text>
<text x="215.7" y="108.2">22</text>
<text x="215.7" y="110.7">23</text>
<text x="215.7" y="113.3">24</text>
<text x="184.1" y="115.8">26</text>
<text x="215.7" y="115.8">25</text>
<text x="70.9" y="132.4">+3V3</text>
<text x="127.5" y="154.9">6</text>
<text x="160.3" y="154.9">16</text>
<text x="127.5" y="157.5">8</text>
<text x="127.5" y="160">7</text>
<text x="160.3" y="157.5">1</text>
<text x="160.3" y="160">3</text>
<text x="126.2" y="162.6">10</text>
<text x="127.5" y="165.1">9</text>
<text x="160.3" y="162.6">17</text>
<text x="160.3" y="165.1">18</text>
<text x="160.3" y="167.6">19</text>
<text x="126.2" y="170.2">13</text>
<text x="126.2" y="172.7">14</text>
<text x="160.3" y="170.2">20</text>
<text x="126.2" y="175.3">12</text>
<text x="126.2" y="177.8">11</text>
<text x="160.3" y="175.3">2</text>
<text x="160.3" y="177.8">4</text>
<text x="126.2" y="180.3">15</text>
<text x="160.3" y="180.3">5</text>
<text x="143.3" y="188">21</text>
<text x="241.1" y="195.1">Title:</text>
<text x="207" y="202">Size:</text>
<text x="217.2" y="202">Document</text>
<text x="229.2" y="202">Number:</text>
<text x="283.2" y="202">Rev:</text>
<text x="207" y="208.6">Draw By:George</text>
<text x="233.7" y="208.6">Date: Wednesday, January 06, 2016</text>
<text x="279.4" y="208.6">Sheet: 4</text>
<text x="290.3" y="208.6">of 16</text>
</g>
<g font-size="2.3" fill="#004080">
<text x="189.8" y="56.4">GND</text>
<text x="189.8" y="59">IOVCC1</text>
<text x="207.5" y="56.4">GND</text>
<text x="207.5" y="59">GND</text>
<text x="189.8" y="61.5">IOVCC2</text>
<text x="189.8" y="64">VCI1</text>
<text x="205.3" y="64">LEDK4</text>
<text x="208.8" y="61.5">IM3</text>
<text x="189.8" y="66.6">VCI2</text>
<text x="189.8" y="69.1">IM0/ID</text>
<text x="189.8" y="71.6">IM1</text>
<text x="205.3" y="66.6">LEDK3</text>
<text x="205.3" y="69.1">LEDK2</text>
<text x="205.3" y="71.6">LEDK1</text>
<text x="189.8" y="74.2">IM2</text>
<text x="189.8" y="76.7">RESET</text>
<text x="206.6" y="74.2">LEDA</text>
<text x="209.4" y="76.7">YU</text>
<text x="189.8" y="79.3">VSYNC</text>
<text x="189.8" y="81.8">HSYNC</text>
<text x="209.4" y="81.8">YD</text>
<text x="209.8" y="79.3">XL</text>
<text x="189.8" y="84.4">PCLK</text>
<text x="189.8" y="86.9">DE</text>
<text x="189.8" y="89.4">DB17/R5</text>
<text x="209.4" y="84.4">XR</text>
<text x="209.4" y="86.9">CS</text>
<text x="209.4" y="89.4">RS</text>
<text x="189.8" y="92">DB16/R4</text>
<text x="189.8" y="94.5">DB15/R3</text>
<text x="208.8" y="92">WR</text>
<text x="209.3" y="94.5">RD</text>
<text x="189.8" y="97">DB14/R2</text>
<text x="189.8" y="99.6">DB13/R1</text>
<text x="202.7" y="97">DIN_SDA</text>
<text x="207.6" y="99.6">SDO</text>
<text x="189.8" y="102.1">DB12/R0</text>
<text x="189.8" y="104.7">DB11/G5</text>
<text x="189.8" y="107.2">DB10/G4</text>
<text x="204.7" y="104.7">DB0/B0</text>
<text x="204.7" y="107.2">DB1/B1</text>
<text x="207.5" y="102.1">GND</text>
<text x="189.8" y="109.7">DB9/G3</text>
<text x="189.8" y="112.3">DB8/G2</text>
<text x="204.7" y="109.7">DB2/B2</text>
<text x="204.7" y="112.3">DB3/B3</text>
<text x="189.8" y="114.8">DB7/G1</text>
<text x="189.8" y="117.4">DB6/G0</text>
<text x="204.7" y="114.8">DB4/B4</text>
<text x="204.7" y="117.4">DB5/B5</text>
<text x="131.8" y="156.5">NRST</text>
<text x="131.8" y="159">NIRQ</text>
<text x="131.8" y="161.6">ADR</text>
<text x="150.7" y="161.6">VREG</text>
<text x="152.1" y="159">GND</text>
<text x="152.4" y="156.5">VDD</text>
<text x="131.8" y="164.1">SCL</text>
<text x="131.8" y="166.6">SDA</text>
<text x="150.5" y="164.1">X+/BR</text>
<text x="150.7" y="166.6">Y+/TR</text>
<text x="131.8" y="171.7">MVDD</text>
<text x="151.5" y="171.7">Y-/BL</text>
<text x="151.6" y="169.2">X-/TL</text>
<text x="131.8" y="174.3">MOUTP</text>
<text x="131.8" y="176.8">MOUTN</text>
<text x="131.8" y="179.3">MIN</text>
<text x="143.1" y="176.8">AUX1/WIPER</text>
<text x="151.2" y="179.3">AUX2</text>
<text x="131.8" y="181.9">MGND</text>
<text x="143.3" y="185.5">PAD</text>
<text x="151.2" y="181.9">AUX3</text>
</g>
<g font-size="2.3" fill="#f00">
<text x="232.2" y="59.8">LCD_IM3</text>
<text x="161.1" y="67.5">LCD_IM0</text>
<text x="161.1" y="70">LCD_IM1</text>
<text x="151.4" y="76.2">P6_10</text>
<text x="161.1" y="72.5">LCD_IM2</text>
<text x="239.8" y="77.7">XN</text>
<text x="239.8" y="75.2">YP</text>
<text x="151.4" y="78.8">P3_14</text>
<text x="151.4" y="81.3">P3_13</text>
<text x="152.7" y="83.9">P9_0</text>
<text x="239.8" y="82.8">XP</text>
<text x="239.8" y="80.3">YN</text>
<text x="87.4" y="88.6">LCD_IM3</text>
<text x="152.7" y="88.9">P9_1</text>
<text x="244.9" y="86.6">P6_11</text>
<text x="244.9" y="89.2">P1_2</text>
<text x="87.4" y="93.6">LCD_IM1</text>
<text x="87.4" y="91.1">LCD_IM2</text>
<text x="152.7" y="94">P9_7</text>
<text x="152.7" y="91.5">P9_8</text>
<text x="244.9" y="94.3">P1_14</text>
<text x="244.9" y="91.7">P1_15</text>
<text x="87.4" y="96.2">LCD_IM0</text>
<text x="152.7" y="99.1">P9_5</text>
<text x="152.7" y="96.6">P9_6</text>
<text x="244.9" y="96.8">P1_1</text>
<text x="244.9" y="99.3">P1_0</text>
<text x="151.4" y="104.2">P6_15</text>
<text x="152.7" y="106.7">PA_8</text>
<text x="244.9" y="107">P8_4</text>
<text x="151.4" y="111.8">PA_10</text>
<text x="152.7" y="109.3">PA_9</text>
<text x="244.9" y="109.5">P8_3</text>
<text x="244.9" y="112">P8_2</text>
<text x="152.4" y="116.9">PA_0</text>
<text x="152.7" y="114.3">PA_1</text>
<text x="244.9" y="114.6">P6_6</text>
<text x="244.9" y="117.1">P6_7</text>
<text x="44.2" y="156">P6_9</text>
<text x="44.2" y="158.5">P0_4</text>
<text x="42.9" y="163.6">P5_12</text>
<text x="42.9" y="166.1">P5_11</text>
<text x="202.2" y="162.6">XP</text>
<text x="202.2" y="165.1">YP</text>
<text x="202.2" y="167.6">XN</text>
<text x="202.2" y="170.2">YN</text>
</g>
<g font-size="2.3" fill="#800000">
<text x="209.6" y="204.8">A4</text>
<text x="221" y="204.8">core</text>
<text x="285.8" y="204.8">v3.0</text>
</g>
<g font-size="2.1" fill="#008000">
<text x="22.6" y="39.5">NOTE:</text>
<text x="22.6" y="41.7">{IM0,IM1,IM2,IM3}={0,1,1,1},set the LCD mode to</text>
<text x="22.6" y="43.8">4-wire 8-bit data serial interface.</text>
<text x="22.6" y="45.9">Please refer to ILI9341V's datasheet for more informations.</text>
</g>
<g font-size="2.1">
<text x="119.9" y="76.1">LCD_RESET (pin 101)</text>
<text x="119.9" y="78.7">LCD_VSYNC (pin 56)</text>
<text x="119.9" y="81.2">LCD_HSYNC (pin 55)</text>
<text x="119.9" y="83.7">LCD_CLK_B (pin 58)</text>
<text x="119.9" y="86.3">LCD_Data Enable (pin 57) P3_15</text>
<text x="119.9" y="88.8">LCD_D15 (pin 59)</text>
<text x="258.3" y="86.3">LCD_CS (pin 102)</text>
<text x="258.3" y="88.8">LCD_SCK (pin 130)</text>
<text x="119.9" y="91.4">LCD_D14 (pin 70)</text>
<text x="119.9" y="93.9">LCD_D13 (pin 71)</text>
<text x="258.3" y="91.4">LCD_WR (pin 96)</text>
<text x="258.3" y="93.9">LCD_RD (pin 95)</text>
<text x="119.9" y="96.4">LCD_D12 (pin 72)</text>
<text x="119.9" y="99">LCD_D11 (pin 73)</text>
<text x="258.3" y="96.4">LCD_MOSI (pin 131)</text>
<text x="258.3" y="99">LCD_MISO (pin 132)</text>
<text x="119.9" y="104.1">LCD_D10 (pin 106)</text>
<text x="119.9" y="106.6">LCD_D9 (pin 107)</text>
<text x="258.3" y="106.6">LCD_D0 (pin 137)</text>
<text x="119.9" y="109.1">LCD_D8 (pin 108)</text>
<text x="119.9" y="111.7">LCD_D7 (pin 109)</text>
<text x="258.3" y="109.1">LCD_D1 (pin 136)</text>
<text x="258.3" y="111.7">LCD_D2 (pin 135)</text>
<text x="119.9" y="114.2">LCD_D6 (pin 113)</text>
<text x="119.9" y="116.8">LCD_D5 (pin 114)</text>
<text x="258.3" y="114.2">LCD_D3 (pin 116)</text>
<text x="258.3" y="116.8">LCD_D4 (pin 115)</text>
<text x="20.3" y="155.9">RESET# (pin 100)</text>
<text x="21.6" y="158.4">IRQ9# (pin 165)</text>
<text x="22.9" y="163.5">SCL2 (pin 175)</text>
<text x="22.9" y="166">SDA2 (pin 176)</text>
</g>
</svg>
